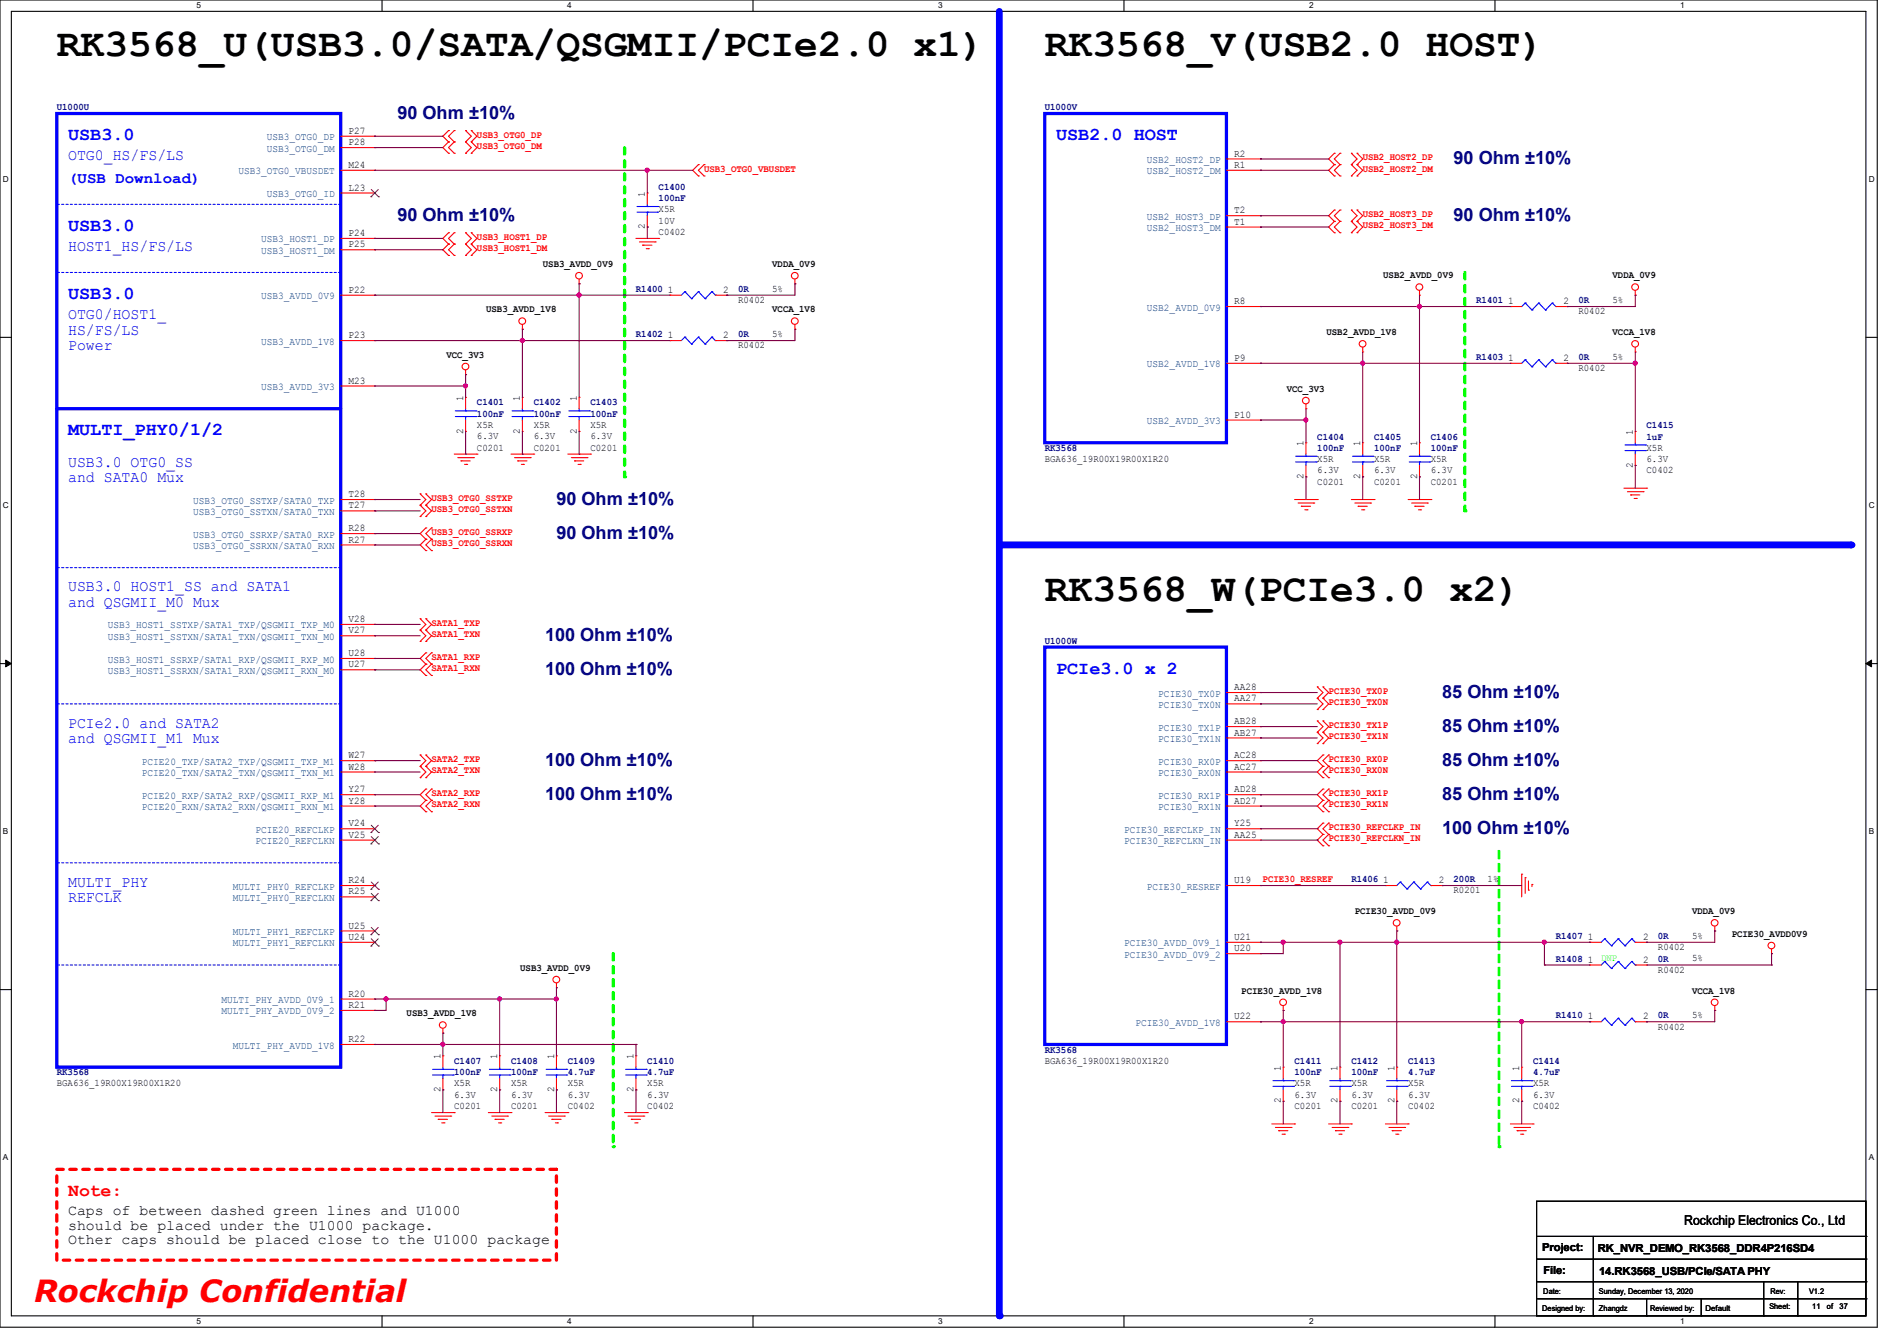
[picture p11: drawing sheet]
<svg xmlns="http://www.w3.org/2000/svg" width="297mm" height="210mm" viewBox="0 0 297 210" stroke-linecap="round" stroke-linejoin="round" font-family="sans-serif">
<path d="M0 0h293.9v207.9h-293.9zM1.8 1.8h290.3v204.3h-290.3z" fill="none" stroke="#000" stroke-width=".17"/>
<g fill="#fff">
<path d="M30.8 .2h.7v1.4h-.7z"/>
<path d="M30.8 206.2h.7v1.4h-.7z"/>
</g>
<path d="M59.8 0v1.8M59.8 206.1v1.8" fill="none" stroke="#000" stroke-width=".17"/>
<g fill="#fff">
<path d="M88.8 .2h.7v1.4h-.7z"/>
<path d="M88.8 206.2h.7v1.4h-.7z"/>
</g>
<path d="M117.9 0v1.8M117.9 206.1v1.8" fill="none" stroke="#000" stroke-width=".17"/>
<g fill="#fff">
<path d="M146.9 .2h.7v1.4h-.7z"/>
<path d="M146.9 206.2h.7v1.4h-.7z"/>
</g>
<path d="M176 0v1.8M176 206.1v1.8" fill="none" stroke="#000" stroke-width=".17"/>
<g fill="#fff">
<path d="M205 .2h.7v1.4h-.7z"/>
<path d="M205 206.2h.7v1.4h-.7z"/>
</g>
<path d="M234.1 0v1.8M234.1 206.1v1.8" fill="none" stroke="#000" stroke-width=".17"/>
<g fill="#fff">
<path d="M263.1 .2h.6v1.4h-.6z"/>
<path d="M263.1 206.2h.6v1.4h-.6z"/>
<path d="M.5 27.3h.9v1.4h-.9z"/>
<path d="M292.6 27.3h.9v1.4h-.9z"/>
<path d="M.5 78.4h.9v1.4h-.9z"/>
<path d="M292.6 78.4h.9v1.4h-.9z"/>
</g>
<path d="M0 52.8h1.8M292.1 52.8h1.8" fill="none" stroke="#000" stroke-width=".17"/>
<g fill="#fff">
<path d="M.5 129.5h.8v1.4h-.8z"/>
<path d="M292.6 129.5h.8v1.4h-.8z"/>
</g>
<path d="M0 103.9h1.8M292.1 103.9h1.8" fill="none" stroke="#000" stroke-width=".17"/>
<path d="M.9 103.4l.9 .5-.9 .5zM292.1 103.9l.9-.5v1z" fill="#000" stroke="#000" stroke-width=".16"/>
<g fill="#fff">
<path d="M.5 180.5h.8v1.4h-.8z"/>
<path d="M292.6 180.5h.8v1.4h-.8z"/>
</g>
<path d="M0 155h1.8M292.1 155h1.8" fill="none" stroke="#000" stroke-width=".17"/>
<path d="M156.5 1.8v204.3" fill="none" stroke="#00f" stroke-width="1.1"/>
<circle cx="156.5" cy="206.1" r=".53" fill="#00f"/>
<path d="M156.5 85.3h133.3" fill="none" stroke="#00f" stroke-width="1.1"/>
<circle cx="289.8" cy="85.3" r=".53" fill="#00f"/>
<path d="M97.8 23.1v51.6" fill="none" stroke="#0f0" stroke-width=".51" stroke-dasharray="1 1"/>
<circle cx="97.8" cy="74.7" r=".25" fill="#0f0" stroke-dasharray="1 1"/>
<path d="M96 149.4v30.2" fill="none" stroke="#0f0" stroke-width=".51" stroke-dasharray="1 1"/>
<circle cx="96" cy="179.6" r=".25" fill="#0f0" stroke-dasharray="1 1"/>
<path d="M229.4 42.7v37.3" fill="none" stroke="#0f0" stroke-width=".51" stroke-dasharray="1 1"/>
<circle cx="229.4" cy="80" r=".25" fill="#0f0" stroke-dasharray="1 1"/>
<path d="M234.7 133.3v46.3" fill="none" stroke="#0f0" stroke-width=".51" stroke-dasharray="1 1"/>
<circle cx="234.7" cy="179.6" r=".25" fill="#0f0" stroke-dasharray="1 1"/>
<path d="M8.9 183.1h78.2v14.3h-78.2z" fill="none" stroke="#f00" stroke-width=".51" stroke-dasharray="1 1"/>
<g fill="none" stroke="#f00" stroke-width=".17">
<path d="M70.2 20.4h.1M70.2 22.2h.1M70.2 24h.1M70.2 36.4h.1M70.2 38.2h.1M70.2 20.4l-.9 .9 .9 .9M70.2 22.2l-.9 .9 .9 .9M70.2 36.4l-.9 .9 .9 .9M70.2 38.2l-.9 .9 .9 .9M71.1 22.2h.1M71.1 20.4h.1M71.1 24h.1"/>
<path d="M71.1 38.2h.1M71.1 36.4h.1M71.1 20.4l-.9 .9 .9 .9M71.1 22.2l-.9 .9 .9 .9M71.1 36.4l-.9 .9 .9 .9M71.1 38.2l-.9 .9 .9 .9M72.9 22.2h.1M72.9 20.4h.1M72.9 24h.1M72.9 38.2h.1M72.9 36.4h.1M72.9 20.4l.9 .9-.9 .9"/>
<path d="M72.9 22.2l.9 .9-.9 .9M72.9 36.4l.9 .9-.9 .9M72.9 38.2l.9 .9-.9 .9M73.8 22.2h.1M73.8 20.4h.1M73.8 24h.1M73.8 38.2h.1M73.8 36.4h.1M73.8 20.4l.9 .9-.9 .9M73.8 22.2l.9 .9-.9 .9M73.8 36.4l.9 .9-.9 .9M73.8 38.2l.9 .9-.9 .9"/>
<path d="M99.6 37.3h3.5M100.1 37.9h2.5M100.6 38.4h.1M100.6 38.4h1.5M101.2 38.9h.3M101.3 30.2h.1M101.3 35.6h.1M101.3 30.2v1.8M101.3 33.8v1.8M101.5 38.9h.1M102.6 37.9h.1M103.1 37.3h.1"/>
<path d="M109.3 25.8h.1M109.3 27.6h.1M109.3 25.8l-.8 .9 .8 .9M110.2 27.6h.1M110.2 25.8h.1M110.2 25.8l-.9 .9 .9 .9M208.9 24h.1M208.9 25.8h.1M208.9 27.6h.1M208.9 32.9h.1M208.9 34.7h.1M208.9 36.4h.1"/>
<path d="M208.9 24l-.9 .9 .9 .9M208.9 25.8l-.9 .9 .9 .9M208.9 32.9l-.9 .9 .9 .9M208.9 34.7l-.9 .9 .9 .8M209.8 25.8h.1M209.8 24h.1M209.8 27.6h.1M209.8 34.7h.1M209.8 32.9h.1M209.8 36.4h.1M209.8 24l-.9 .9 .9 .9M209.8 25.8l-.9 .9 .9 .9"/>
<path d="M209.8 32.9l-.9 .9 .9 .9M209.8 34.7l-.9 .9 .9 .8M211.6 25.8h.1M211.6 24h.1M211.6 27.6h.1M211.6 34.7h.1M211.6 32.9h.1M211.6 36.4h.1M211.6 24l.9 .9-.9 .9M211.6 25.8l.9 .9-.9 .9M211.6 32.9l.9 .9-.9 .9M211.6 34.7l.9 .9-.9 .8"/>
<path d="M212.5 25.8h.1M212.5 24h.1M212.5 27.6h.1M212.5 34.7h.1M212.5 32.9h.1M212.5 36.4h.1M212.5 24l.9 .9-.9 .9M212.5 25.8l.9 .9-.9 .9M212.5 32.9l.9 .9-.9 .9M212.5 34.7l.9 .9-.9 .8M70.2 40h.1M71.1 40h.1"/>
<path d="M72.9 58.7h.1M72.9 40h.1M72.9 58v.7M73.8 40h.1M81.8 51.6h.1M81.8 50.8v.8M90.7 44.4h.1M90.7 43.7v.7M104.9 46.2h.1M104.9 46.2h1.8M112 46.2h1.8M113.8 46.2h.1"/>
<path d="M124.5 44.4h.1M124.5 51.6h.1M124.5 43.7v.7M124.5 50.8v.8M213.4 55.1h.1M213.4 54.4v.7M222.2 46.2h.1M222.2 45.5v.7M256 46.2h.1M256 55.1h.1M256 45.5v.7M256 54.4v.7"/>
<path d="M65.8 79.1h.1M65.8 77.3h.1M65.8 77.3l.9 .9-.9 .9M65.8 79.1l.9 .9-.9 .9M66.7 79.1h.1M66.7 77.3h.1M66.7 77.3l.9 .9-.9 .9M66.7 79.1l.9 .9-.9 .9M71.1 71.1h3.6M71.7 71.7h2.4M72.2 72.2h.1M72.2 72.2h1.4"/>
<path d="M72.7 72.7h.4M73.1 72.7h.1M74.1 71.7h.1M74.7 71.1h.1M80 71.1h3.6M80.6 71.7h2.4M81.1 72.2h.1M81.1 72.2h1.4M81.6 72.7h.4M81.8 62.2h.1M81.8 67.6h.1M81.8 62.2v1.8"/>
<path d="M81.8 65.8v1.8M82 72.7h.1M83 71.7h.1M83.6 71.1h.1M88.9 71.1h3.6M89.5 71.7h2.4M90 72.2h.1M90 72.2h1.4M90.5 72.7h.3M90.8 72.7h.1M91.9 71.7h.1M92.5 71.1h.1"/>
<path d="M202.7 78.2h3.5M203.2 78.8h2.5M203.8 79.3h.1M203.8 79.3h1.4M204.3 79.8h.3M204.5 64h.1M204.5 69.3h.1M204.5 74.7h.1M204.5 63.3v.7M204.5 69.3v1.8M204.5 72.9v1.8M204.6 79.8h.1"/>
<path d="M205.7 78.8h.1M206.2 78.2h.1M211.6 78.2h3.5M212.1 78.8h2.5M212.6 79.3h.1M212.6 79.3h1.5M213.2 79.8h.3M213.4 69.3h.1M213.4 74.7h.1M213.4 69.3v1.8M213.4 72.9v1.8M213.5 79.8h.1"/>
<path d="M214.6 78.8h.1M215.1 78.2h.1M220.5 78.2h3.5M221 78.8h2.5M221.5 79.3h.1M221.5 79.3h1.5M222.1 79.8h.3M222.4 79.8h.1M223.5 78.8h.1M224 78.2h.1M254.3 76.5h3.5M254.8 77h2.5"/>
<path d="M255.3 77.5h.1M255.3 77.5h1.5M255.9 78.1h.3M256 67.6h.1M256 72.9h.1M256 67.6v1.7M256 71.1v1.8M256.2 78.1h.1M257.3 77h.1M257.8 76.5h.1M65.8 98.7h.1M65.8 96.9h.1"/>
<path d="M65.8 80.9h.1M65.8 96.9l.9 .9-.9 .9M65.8 98.7l.9 .9-.9 .9M66.7 98.7h.1M66.7 96.9h.1M66.7 80.9h.1M66.7 82.7h.1M66.7 84.5h.1M66.7 86.2h.1M66.7 96.9l.9 .9-.9 .9M66.7 98.7l.9 .9-.9 .9M66.7 82.7l-.9 .9 .9 .9"/>
<path d="M66.7 84.5l-.9 .8 .9 .9M67.6 84.5h.1M67.6 82.7h.1M67.6 86.2h.1M67.6 82.7l-.9 .9 .9 .9M67.6 84.5l-.9 .8 .9 .9M65.8 118.2h.1M65.8 100.5h.1M65.8 118.2l.9 .9-.9 .9M66.7 118.2h.1M66.7 100.5h.1M66.7 102.2h.1"/>
<path d="M66.7 104h.1M66.7 105.8h.1M66.7 118.2l.9 .9-.9 .9M66.7 102.2l-.9 .9 .9 .9M66.7 104l-.9 .9 .9 .9M67.6 104h.1M67.6 102.2h.1M67.6 105.8h.1M67.6 102.2l-.9 .9 .9 .9M67.6 104l-.9 .9 .9 .9M192 108.5h5.4M192 110.2h5.4"/>
<path d="M192 113.8h5.4M192 115.6h5.4M192 119.1h5.4M197.4 108.5h.1M197.4 110.2h.1M197.4 113.8h.1M197.4 115.6h.1M197.4 119.1h.1M206.2 109.3h.1M206.2 107.6h.1M206.2 111.1h.1M206.2 114.7h.1"/>
<path d="M206.2 112.9h.1M206.2 116.5h.1M206.2 107.6l.9 .9-.9 .8M206.2 109.3l.9 .9-.9 .9M206.2 112.9l.9 .9-.9 .9M206.2 114.7l.9 .9-.9 .9M207.1 109.3h.1M207.1 107.6h.1M207.1 111.1h.1M207.1 114.7h.1M207.1 112.9h.1M207.1 116.5h.1"/>
<path d="M207.1 118.2h.1M207.1 107.6l.9 .9-.9 .8M207.1 109.3l.9 .9-.9 .9M207.1 112.9l.9 .9-.9 .9M207.1 114.7l.9 .9-.9 .9M207.1 118.2l-.9 .9 .9 .9M208 118.2h.1M208 118.2l-.9 .9 .9 .9M65.8 120h.1M65.8 121.8h.1M65.8 120l.9 .9-.9 .9M66.7 120h.1"/>
<path d="M66.7 121.8h.1M66.7 123.6h.1M66.7 125.3h.1M66.7 127.1h.1M66.7 120l.9 .9-.9 .9M66.7 123.6l-.9 .9 .9 .8M66.7 125.3l-.9 .9 .9 .9M67.6 125.3h.1M67.6 123.6h.1M67.6 127.1h.1M67.6 123.6l-.9 .9 .9 .8M67.6 125.3l-.9 .9 .9 .9"/>
<path d="M192 138.7h5.4M192 120.9h5.4M192 124.5h5.4M192 126.2h5.4M192 129.8h5.4M192 131.6h5.4M197.4 120.9h.1M197.4 124.5h.1M197.4 126.2h.1M197.4 129.8h.1M197.4 131.6h.1M197.4 138.7h.1"/>
<path d="M207.1 120h.1M207.1 121.8h.1M207.1 123.6h.1M207.1 125.3h.1M207.1 127.1h.1M207.1 128.9h.1M207.1 130.7h.1M207.1 132.5h.1M207.1 120l-.9 .9 .9 .9M207.1 123.6l-.9 .9 .9 .8M207.1 125.3l-.9 .9 .9 .9M207.1 128.9l-.9 .9 .9 .9"/>
<path d="M207.1 130.7l-.9 .9 .9 .9M208 120h.1M208 121.8h.1M208 125.3h.1M208 123.6h.1M208 127.1h.1M208 130.7h.1M208 128.9h.1M208 132.5h.1M208 120l-.9 .9 .9 .9M208 123.6l-.9 .9 .9 .8M208 125.3l-.9 .9 .9 .9"/>
<path d="M208 128.9l-.9 .9 .9 .9M208 130.7l-.9 .9 .9 .9M216.9 138.7h.1M216.9 138.7h1.8M224 138.7h1.8M225.8 138.7h.1M238.3 136.9h.1M238.3 136.9v3.6M238.8 137.5h.1M238.8 137.5v2.4M239.3 139.4h.1M239.3 138v1.4"/>
<path d="M239.9 138.5h.1M239.9 138.5v.4M87.1 154.7h.1M87.1 154v.7M192 147.6h5.4M192 149.4h5.4M197.4 147.6h.1M197.4 149.4h.1M200.9 158.2h.1M200.9 157.5v.7M218.7 145.8h.1M218.7 145.1v.7"/>
<path d="M248.9 151.1h.1M248.9 147.6h.1M248.9 147.6h1.8M248.9 151.1h1.8M256 147.6h1.8M256 151.1h1.8M257.8 151.1h.1M257.8 147.6h.1M268.5 158.2h.1M268.5 145.8h.1M268.5 145.1v.7M268.5 157.5v.7"/>
<path d="M277.4 149.4h.1M277.4 148.6v.8M67.6 174.2h3.5M68.1 174.8h2.5M68.6 175.3h.1M68.6 175.3h1.5M69.2 175.9h.3M69.3 161.8h.1M69.3 165.4h.1M69.3 170.7h.1M69.3 161.1v.7M69.3 165.4v1.7"/>
<path d="M69.3 168.9v1.8M69.5 175.9h.1M70.6 174.8h.1M71.1 174.2h.1M76.5 174.2h3.5M77 174.8h2.5M77.5 175.3h.1M77.5 175.3h1.5M78.1 175.9h.3M78.4 175.9h.1M79.5 174.8h.1M80 174.2h.1"/>
<path d="M85.3 174.2h3.6M85.9 174.8h2.4M86.4 175.3h.1M86.4 175.3h1.4M87 175.9h.3M87.3 175.9h.1M88.3 174.8h.1M88.9 174.2h.1M97.8 174.2h3.5M98.3 174.8h2.5M98.8 175.3h.1M98.8 175.3h1.5"/>
<path d="M99.4 175.9h.3M99.7 175.9h.1M100.8 174.8h.1M101.3 174.2h.1M192 160h5.4M197.4 160h.1M199.1 176h3.6M199.7 176.6h2.4M200.2 177.1h.1M200.2 177.1h1.4M200.7 177.6h.4M201.1 177.6h.1"/>
<path d="M202.1 176.6h.1M202.7 176h.1M208 176h3.6M208.6 176.6h2.4M209.1 177.1h.1M209.1 177.1h1.4M209.6 177.6h.4M210 177.6h.1M211 176.6h.1M211.6 176h.1M216.9 176h3.6M217.5 176.6h2.4"/>
<path d="M218 177.1h.1M218 177.1h1.4M218.5 177.6h.4M218.9 177.6h.1M219.9 176.6h.1M220.5 176h.1M236.5 176h3.5M237 176.6h2.5M237.5 177.1h.1M237.5 177.1h1.5M238.1 177.6h.3M238.4 177.6h.1"/>
<path d="M239.5 176.6h.1M240 176h.1M248.9 160h.1M248.9 160h1.8M256 160h1.8M257.8 160h.1"/>
<circle cx="72.9" cy="57.4" r=".52"/>
<circle cx="81.8" cy="50.3" r=".52"/>
<circle cx="90.7" cy="43.2" r=".52"/>
<circle cx="124.4" cy="50.3" r=".52"/>
<circle cx="124.4" cy="43.2" r=".52"/>
<circle cx="213.3" cy="53.8" r=".52"/>
<circle cx="222.2" cy="45" r=".52"/>
<circle cx="256" cy="45" r=".52"/>
<circle cx="256" cy="53.8" r=".52"/>
<circle cx="204.5" cy="62.7" r=".52"/>
<circle cx="87.1" cy="153.4" r=".52"/>
<circle cx="200.9" cy="157" r=".52"/>
<circle cx="218.7" cy="144.5" r=".52"/>
<circle cx="268.5" cy="144.5" r=".52"/>
<circle cx="268.5" cy="157" r=".52"/>
<circle cx="277.4" cy="148.1" r=".52"/>
<circle cx="69.3" cy="160.5" r=".52"/>
</g>
<g fill="none" stroke="#000" stroke-width=".17">
<path d="M240.6 188.1h51.5v18h-51.5zM240.6 193.6h51.5M240.6 197.2h51.5M249.5 193.6v12.5M292.1 193.6h.1M292.1 197.2h.1M240.6 200.7h51.5M240.6 203.4h51.5M249.5 206.1h.1M257.8 206.1h.1M257.8 203.4v2.7M266.4 206.1h.1"/>
<path d="M266.4 203.4v2.7M276.1 206.1h.1M276.1 200.7v5.4M281.5 206.1h.1M281.5 200.7v5.4M292.1 200.7h.1M292.1 203.4h.1"/>
</g>
<g fill="none" stroke="#00f" stroke-width=".17">
<path d="M99.7 33.2h3.3M99.7 32.3h3.3M101.3 32.3h.1M101.3 33.2h.1M101.3 32v.3M101.3 33.2v.6M103 33.2h.1M103 32.3h.1M107.2 45.7h.1M107.2 45.7l-.5 .5M107.2 45.7l1.1 1.1M108.3 46.8h.1"/>
<path d="M109.3 45.7h.1M109.3 45.7l-1 1.1M109.3 45.7l1.1 1.1M110.4 46.8h.1M111.5 45.7h.1M111.5 45.7l-1.1 1.1M111.5 45.7l.5 .5M112 46.2h.1M80.2 65.2h3.2M80.2 64.3h3.2M81.8 64.3h.1M81.8 65.2h.1"/>
<path d="M81.8 64v.3M81.8 65.2v.6M83.4 65.2h.1M83.4 64.3h.1M202.9 72.3h3.2M202.9 71.5h3.2M204.5 71.5h.1M204.5 72.3h.1M204.5 71.1v.4M204.5 72.3v.6M206.1 72.3h.1M206.1 71.5h.1"/>
<path d="M211.8 72.3h3.2M211.8 71.5h3.2M213.4 71.5h.1M213.4 72.3h.1M213.4 71.1v.4M213.4 72.3v.6M215 72.3h.1M215 71.5h.1M254.4 70.6h3.2M254.4 69.7h3.2M256 69.7h.1M256 70.6h.1"/>
<path d="M256 69.3v.4M256 70.6v.5M257.6 70.6h.1M257.6 69.7h.1M219.2 138.1h.1M219.2 138.1l-.5 .6M219.2 138.1l1.1 1.1M220.3 139.2h.1M221.4 138.1h.1M221.4 138.1l-1.1 1.1M221.4 138.1l1 1.1M222.4 139.2h.1"/>
<path d="M223.5 138.1h.1M223.5 138.1l-1.1 1.1M223.5 138.1l.5 .6M224 138.7h.1M251.2 150.6h.1M251.2 147h.1M251.2 159.5h.1M251.2 150.6l-.5 .5M251.2 150.6l1.1 1.1M251.2 147l-.5 .6M251.2 147l1.1 1.1M251.2 159.5l-.5 .5"/>
<path d="M251.2 159.5l1.1 1.1M252.3 151.7h.1M252.3 148.1h.1M253.4 150.6h.1M253.4 147h.1M253.4 159.5h.1M253.4 150.6l-1.1 1.1M253.4 150.6l1 1.1M253.4 147l-1.1 1.1M253.4 147l1 1.1M253.4 159.5l-1.1 1.1M253.4 159.5l1 1.1"/>
<path d="M254.4 151.7h.1M254.4 148.1h.1M255.5 150.6h.1M255.5 147h.1M255.5 159.5h.1M255.5 150.6l-1.1 1.1M255.5 150.6l.5 .5M255.5 147l-1.1 1.1M255.5 147l.5 .6M255.5 159.5l-1.1 1.1M255.5 159.5l.5 .5M256 151.1h.1"/>
<path d="M256 147.6h.1M67.7 168.4h3.3M67.7 167.5h3.3M69.3 167.5h.1M69.3 168.4h.1M69.3 167.1v.4M69.3 168.4v.5M71 168.4h.1M71 167.5h.1M252.3 160.6h.1M254.4 160.6h.1M256 160h.1"/>
</g>
<path d="M8.9 17.8h44.4v149.3h-44.4zM8.9 64h44.4M163.6 101.3h28.4v62.3h-28.4z" fill="none" stroke="#00f" stroke-width=".51"/>
<path d="M8.9 42.7h.1M53.3 42.7h-44.4" fill="none" stroke="#00f" stroke-width=".17" stroke-dasharray=".3 .3"/>
<circle cx="8.9" cy="64" r=".25" fill="#00f"/>
<path d="M8.9 32h.1M53.3 32h-44.4M8.9 88.9h.1M53.3 88.9h-44.4M8.9 110.2h.1M53.3 110.2h-44.4M8.9 135.1h.1M53.3 135.1h-44.4M8.9 151.1h.1M53.3 151.1h-44.4" fill="none" stroke="#00f" stroke-width=".17" stroke-dasharray=".3 .3"/>
<g fill="none" stroke="#f00" stroke-width=".17">
<path d="M53.3 21.3h5.4M53.3 23.1h5.4M53.3 26.7h5.4M53.3 30.2h5.4M53.3 37.3h5.4M53.3 39.1h5.4M58.7 21.3h.1M58.7 23.1h.1M58.7 26.7h.1M58.7 30.2h.1M58.7 37.3h.1M58.7 39.1h.1"/>
<path d="M192 26.7h5.4M192 24.9h5.4M192 33.8h5.4M192 35.6h5.4M197.4 24.9h.1M197.4 26.7h.1M197.4 33.8h.1M197.4 35.6h.1M53.3 46.2h5.4M53.3 53.3h5.4M58.7 46.2h.1M58.7 53.3h.1"/>
<path d="M104.9 53.3h.1M104.9 53.3h1.8M112 53.3h1.8M113.8 53.3h.1M192 56.9h5.4M192 48h5.4M197.4 48h.1M197.4 56.9h.1M236.5 56.9h.1M236.5 48h.1M236.5 56.9h1.8M236.5 48h1.8"/>
<path d="M243.6 56.9h1.8M243.6 48h1.8M245.4 56.9h.1M245.4 48h.1M53.3 60.5h5.4M53.3 78.2h5.4M58.7 60.5h.1M58.7 78.2h.1M72.9 62.2h.1M72.9 67.6h.1M72.9 62.2v1.8M72.9 65.8v1.8"/>
<path d="M90.7 62.2h.1M90.7 67.6h.1M90.7 62.2v1.8M90.7 65.8v1.8M192 65.8h5.4M197.4 65.8h.1M222.2 69.3h.1M222.2 74.7h.1M222.2 69.3v1.8M222.2 72.9v1.8M53.3 80h5.4M53.3 83.6h5.4"/>
<path d="M53.3 85.3h5.4M53.3 97.8h5.4M53.3 99.6h5.4M58.7 80h.1M58.7 83.6h.1M58.7 85.3h.1M58.7 97.8h.1M58.7 99.6h.1M53.3 103.1h5.4M53.3 104.9h5.4M53.3 119.1h5.4M58.7 103.1h.1"/>
<path d="M58.7 104.9h.1M58.7 119.1h.1M53.3 138.7h5.4M53.3 120.9h5.4M53.3 124.5h5.4M53.3 126.2h5.4M53.3 129.8h5.4M53.3 131.6h5.4M58.7 138.7h.1M58.7 120.9h.1M58.7 124.5h.1M58.7 126.2h.1"/>
<path d="M58.7 129.8h.1M58.7 131.6h.1M53.3 140.5h5.4M53.3 145.8h5.4M53.3 147.6h5.4M53.3 158.2h5.4M53.3 156.5h5.4M58.7 140.5h.1M58.7 145.8h.1M58.7 147.6h.1M58.7 158.2h.1M58.7 156.5h.1"/>
<path d="M53.3 163.6h5.4M58.7 163.6h.1M78.2 165.4h.1M78.2 170.7h.1M78.2 165.4v1.7M78.2 168.9v1.8M87.1 165.4h.1M87.1 170.7h.1M87.1 165.4v1.7M87.1 168.9v1.8M99.6 165.4h.1M99.6 170.7h.1"/>
<path d="M99.6 165.4v1.7M99.6 168.9v1.8M200.9 167.1h.1M200.9 172.5h.1M200.9 167.1v1.8M200.9 170.7v1.8M209.8 167.1h.1M209.8 172.5h.1M209.8 167.1v1.8M209.8 170.7v1.8M218.7 167.1h.1M218.7 172.5h.1"/>
<path d="M218.7 167.1v1.8M218.7 170.7v1.8M238.3 167.1h.1M238.3 172.5h.1M238.3 167.1v1.8M238.3 170.7v1.8"/>
</g>
<g fill="none" stroke="#804000" stroke-width=".16">
<path d="M58.1 30.8h.1M58.1 29.7l1.2 1.1M59.2 29.7l-1.1 1.1M59.3 30.8h.1M58.1 139.3h.1M58.1 130.4h.1M58.1 132.2h.1M58.1 138.1l1.2 1.2M58.1 139.9l1.2 1.2M58.1 129.2l1.2 1.2M58.1 131l1.2 1.2M59.2 138.1l-1.1 1.2"/>
<path d="M59.2 139.9l-1.1 1.2M59.2 129.2l-1.1 1.2M59.2 131l-1.1 1.2M59.3 139.3h.1M59.3 130.4h.1M59.3 132.2h.1M58.1 141.1h.1M58.1 146.4h.1M58.1 148.2h.1M58.1 145.2l1.2 1.2M58.1 147l1.2 1.2M59.2 145.2l-1.1 1.2"/>
<path d="M59.2 147l-1.1 1.2M59.3 141.1h.1M59.3 146.4h.1M59.3 148.2h.1"/>
</g>
<g fill="none" stroke="#00f" stroke-width=".17">
<path d="M107.2 52.8h.1M107.2 52.8l-.5 .5M107.2 52.8l1.1 1.1M108.3 53.9h.1M109.3 52.8h.1M109.3 52.8l-1 1.1M109.3 52.8l1.1 1.1M110.4 53.9h.1M111.5 52.8h.1M111.5 52.8l-1.1 1.1M111.5 52.8l.5 .5M112 53.3h.1"/>
<path d="M238.8 56.3h.1M238.8 47.5h.1M238.8 56.3l-.5 .6M238.8 56.3l1.1 1.1M238.8 47.5l-.5 .5M238.8 47.5l1.1 1.1M239.9 57.4h.1M239.9 48.6h.1M240.9 56.3h.1M240.9 47.5h.1M240.9 56.3l-1 1.1M240.9 56.3l1.1 1.1"/>
<path d="M240.9 47.5l-1 1.1M240.9 47.5l1.1 1.1M242 57.4h.1M242 48.6h.1M243 56.3h.1M243 47.5h.1M243 56.3l-1 1.1M243 56.3l.6 .6M243 47.5l-1 1.1M243 47.5l.6 .5M243.6 56.9h.1M243.6 48h.1"/>
<path d="M71.3 65.2h3.2M71.3 64.3h3.2M72.9 64.3h.1M72.9 65.2h.1M72.9 64v.3M72.9 65.2v.6M74.5 65.2h.1M74.5 64.3h.1M89.1 65.2h3.2M89.1 64.3h3.2M90.7 64.3h.1M90.7 65.2h.1"/>
<path d="M90.7 64v.3M90.7 65.2v.6M92.3 65.2h.1M92.3 64.3h.1M220.6 72.3h3.3M220.6 71.5h3.3M222.2 71.5h.1M222.2 72.3h.1M222.2 71.1v.4M222.2 72.3v.6M223.9 72.3h.1M223.9 71.5h.1"/>
<path d="M76.6 168.4h3.2M76.6 167.5h3.2M78.2 167.5h.1M78.2 168.4h.1M78.2 167.1v.4M78.2 168.4v.5M79.8 168.4h.1M79.8 167.5h.1M85.5 168.4h3.2M85.5 167.5h3.2M87.1 167.5h.1M87.1 168.4h.1"/>
<path d="M87.1 167.1v.4M87.1 168.4v.5M88.7 168.4h.1M88.7 167.5h.1M98 168.4h3.2M98 167.5h3.2M99.6 167.5h.1M99.6 168.4h.1M99.6 167.1v.4M99.6 168.4v.5M101.2 168.4h.1M101.2 167.5h.1"/>
<path d="M199.3 170.1h3.2M199.3 169.2h3.2M200.9 169.2h.1M200.9 170.1h.1M200.9 168.9v.3M200.9 170.1v.6M202.5 170.1h.1M202.5 169.2h.1M208.2 170.1h3.2M208.2 169.2h3.2M209.8 169.2h.1M209.8 170.1h.1"/>
<path d="M209.8 168.9v.3M209.8 170.1v.6M211.4 170.1h.1M211.4 169.2h.1M217.1 170.1h3.2M217.1 169.2h3.2M218.7 169.2h.1M218.7 170.1h.1M218.7 168.9v.3M218.7 170.1v.6M220.3 170.1h.1M220.3 169.2h.1"/>
<path d="M236.6 170.1h3.3M236.6 169.2h3.3M238.3 169.2h.1M238.3 170.1h.1M238.3 168.9v.3M238.3 170.1v.6M239.9 170.1h.1M239.9 169.2h.1"/>
</g>
<path d="M163.6 17.8h28.4v51.5h-28.4z" fill="none" stroke="#00f" stroke-width=".51"/>
<g fill="none" stroke="#800040" stroke-width=".17">
<path d="M58.7 21.3h.1M58.7 23.1h.1M58.7 26.7h.1M58.7 39.1h.1M58.7 37.3h.1M58.7 21.3h10.6M58.7 23.1h10.6M58.7 26.7h49.8M58.7 39.1h10.6M58.7 37.3h10.6M101.3 26.7h.1M101.3 35.6h.1"/>
<path d="M101.3 26.7v3.5M101.3 35.6v1.7M197.4 24.9h.1M197.4 26.7h.1M197.4 33.8h.1M197.4 35.6h.1M197.4 26.7h10.6M197.4 24.9h10.6M197.4 33.8h10.6M197.4 35.6h10.6M58.7 53.3h.1M58.7 46.2h.1"/>
<path d="M58.7 53.3h46.2M58.7 46.2h46.2M72.9 58.7h.1M72.9 58.7v3.5M81.8 53.3h.1M81.8 51.6h.1M81.8 51.6v10.6M90.7 46.2h.1M90.7 44.4h.1M90.7 44.4v17.8M113.8 46.2h.1M113.8 53.3h.1"/>
<path d="M124.5 44.4h.1M124.5 51.6h.1M124.5 51.6v1.7h-10.7M124.5 44.4v1.8h-10.7M197.4 56.9h.1M197.4 48h.1M197.4 56.9h39.1M197.4 48h39.1M213.4 56.9h.1M213.4 55.1v14.2M222.2 48h.1M222.2 46.2v23.1"/>
<path d="M245.4 48h.1M245.4 56.9h.1M245.4 56.9h10.6M256 46.2h.1M256 56.9h.1M256 46.2v1.8h-10.6M256 55.1v12.5M58.7 60.5h.1M58.7 78.2h.1M58.7 60.5h14.2M58.7 78.2h7.1M72.9 60.5h.1"/>
<path d="M72.9 71.1h.1M72.9 67.6v3.5M81.8 71.1h.1M81.8 67.6v3.5M90.7 71.1h.1M90.7 67.6v3.5M197.4 65.8h.1M197.4 65.8h7.1M204.5 65.8h.1M204.5 74.7h.1M204.5 64v5.3M204.5 74.7v3.5"/>
<path d="M213.4 74.7h.1M213.4 74.7v3.5M222.2 74.7h.1M222.2 74.7v3.5M256 72.9h.1M256 72.9v3.6M58.7 97.8h.1M58.7 99.6h.1M58.7 80h.1M58.7 83.6h.1M58.7 85.3h.1M58.7 97.8h7.1"/>
<path d="M58.7 99.6h7.1M58.7 80h7.1M58.7 83.6h7.1M58.7 85.3h7.1M58.7 119.1h.1M58.7 103.1h.1M58.7 104.9h.1M58.7 119.1h7.1M58.7 103.1h7.1M58.7 104.9h7.1M197.4 108.5h.1M197.4 110.2h.1"/>
<path d="M197.4 113.8h.1M197.4 115.6h.1M197.4 119.1h.1M197.4 108.5h8.8M197.4 110.2h8.8M197.4 113.8h8.8M197.4 115.6h8.8M197.4 119.1h8.8M58.7 120.9h.1M58.7 124.5h.1M58.7 126.2h.1M58.7 120.9h7.1"/>
<path d="M58.7 124.5h7.1M58.7 126.2h7.1M197.4 120.9h.1M197.4 124.5h.1M197.4 126.2h.1M197.4 138.7h.1M197.4 120.9h8.8M197.4 124.5h8.8M197.4 126.2h8.8M197.4 138.7h19.5M197.4 131.6h8.8M197.4 129.8h8.8"/>
<path d="M206.2 131.6h.1M206.2 129.8h.1M225.8 138.7h.1M225.8 138.7h12.5M58.7 156.5h.1M58.7 158.2h.1M58.7 156.5h28.4M60.5 156.5h.1M60.5 156.5v1.7h-1.8M78.2 156.5h.1M78.2 156.5v8.9M87.1 156.5h.1"/>
<path d="M87.1 154.7h.1M87.1 154.7v10.7M197.4 147.6h.1M197.4 149.4h.1M197.4 147.6h51.5M200.9 147.6h.1M200.9 158.2h.1M200.9 147.6v1.8h-3.5M200.9 158.2v8.9M209.8 147.6h.1M209.8 147.6v19.5M218.7 147.6h.1"/>
<path d="M218.7 145.8h.1M218.7 145.8v21.3M241.8 147.6h.1M241.8 151.1h.1M241.8 151.1h7.1M241.8 147.6v3.5M248.9 147.6h.1M257.8 147.6h.1M257.8 151.1h19.6M268.5 158.2h.1M268.5 145.8h.1M268.5 158.2v1.8h-10.7"/>
<path d="M268.5 145.8v1.8h-10.7M277.4 151.1h.1M277.4 149.4h.1M277.4 149.4v1.7M58.7 163.6h.1M58.7 163.6h40.9M69.3 161.8h.1M69.3 163.6h.1M69.3 170.7h.1M69.3 161.8v3.6M69.3 170.7v3.5M78.2 170.7h.1"/>
<path d="M78.2 170.7v3.5M87.1 170.7h.1M87.1 170.7v3.5M99.6 163.6h.1M99.6 170.7h.1M99.6 163.6v1.8M99.6 170.7v3.5M197.4 160h.1M197.4 160h51.5M200.9 160h.1M200.9 172.5h.1M200.9 172.5v3.5"/>
<path d="M209.8 172.5h.1M209.8 172.5v3.5M218.7 172.5h.1M218.7 172.5v3.5M238.3 160h.1M238.3 172.5h.1M238.3 160v7.1M238.3 172.5v3.5M248.9 160h.1M257.8 160h.1"/>
</g>
<g fill="#f0f" stroke="#f0f" stroke-width=".17">
<circle cx="78.2" cy="156.4" r=".32"/>
<circle cx="87.1" cy="156.4" r=".32"/>
<circle cx="101.3" cy="26.6" r=".32"/>
<circle cx="69.3" cy="163.6" r=".32"/>
<circle cx="81.8" cy="53.3" r=".32"/>
<circle cx="90.7" cy="46.2" r=".32"/>
<circle cx="72.9" cy="60.4" r=".32"/>
<circle cx="209.8" cy="147.6" r=".32"/>
<circle cx="200.9" cy="147.6" r=".32"/>
<circle cx="213.3" cy="56.9" r=".32"/>
<circle cx="222.2" cy="48" r=".32"/>
<circle cx="204.4" cy="65.8" r=".32"/>
<circle cx="218.7" cy="147.6" r=".32"/>
<circle cx="241.8" cy="147.6" r=".32"/>
<circle cx="60.4" cy="156.4" r=".32"/>
<circle cx="200.9" cy="160" r=".32"/>
<circle cx="238.2" cy="160" r=".32"/>
<circle cx="256" cy="56.9" r=".32"/>
</g>
<g font-size="6.2">
<text x="8.9" y="8.8">RK3568_U(USB3.0/SATA/QSGMII/PCIe2.0 x1)</text>
<text x="163.6" y="8.8">RK3568_V(USB2.0 HOST)</text>
<text x="163.6" y="94.1">RK3568_W(PCIe3.0 x2)</text>
</g>
<text font-size="4.8" fill="#f00" x="5.3" y="204">Rockchip Confidential</text>
<g font-size="2.8" fill="#00f">
<text x="10.7" y="21.9">USB3.0</text>
<text x="165.4" y="21.9">USB2.0 HOST</text>
<text x="10.7" y="36.2">USB3.0</text>
<text x="10.7" y="46.8">USB3.0</text>
<text x="10.7" y="68.2">MULTI_PHY0/1/2</text>
<text x="165.4" y="105.5">PCIe3.0 x 2</text>
</g>
<g font-size="2.8" fill="#000080">
<text x="62.2" y="18.6">90 Ohm ±10%</text>
<text x="227.6" y="25.7">90 Ohm ±10%</text>
<text x="62.2" y="34.6">90 Ohm ±10%</text>
<text x="227.6" y="34.6">90 Ohm ±10%</text>
<text x="87.1" y="79.1">90 Ohm ±10%</text>
<text x="87.1" y="84.4">90 Ohm ±10%</text>
<text x="85.3" y="100.4">100 Ohm ±10%</text>
<text x="85.3" y="105.7">100 Ohm ±10%</text>
<text x="225.8" y="109.3">85 Ohm ±10%</text>
<text x="85.3" y="120">100 Ohm ±10%</text>
<text x="225.8" y="120">85 Ohm ±10%</text>
<text x="225.8" y="114.6">85 Ohm ±10%</text>
<text x="85.3" y="125.3">100 Ohm ±10%</text>
<text x="225.8" y="125.3">85 Ohm ±10%</text>
<text x="225.8" y="130.6">100 Ohm ±10%</text>
</g>
<text font-size="2.8" fill="#f00" x="10.7" y="187.3">Note:</text>
<g font-size="2.5" fill="#00f">
<text x="10.7" y="25.1">OTG0_HS/FS/LS</text>
<text x="10.7" y="28.7">(USB Download)</text>
<text x="10.7" y="39.3">HOST1_HS/FS/LS</text>
<text x="10.7" y="50">OTG0/HOST1_</text>
<text x="10.7" y="52.4">HS/FS/LS</text>
<text x="10.7" y="54.9">Power</text>
<text x="10.7" y="73.1">USB3.0 OTG0_SS</text>
<text x="10.7" y="75.5">and SATA0 Mux</text>
<text x="10.7" y="92.6">USB3.0 HOST1_SS and SATA1</text>
<text x="10.7" y="95.1">and QSGMII_M0 Mux</text>
<text x="10.7" y="114">PCIe2.0 and SATA2</text>
<text x="10.7" y="116.4">and QSGMII_M1 Mux</text>
<text x="10.7" y="138.9">MULTI_PHY</text>
<text x="10.7" y="141.3">REFCLK</text>
</g>
<g font-size="2.3">
<text x="10.7" y="190.3">Caps of between dashed green lines and U1000</text>
<text x="10.7" y="192.6">should be placed under the U1000 package.</text>
<text x="10.7" y="194.9">Other caps should be placed close to the U1000 package</text>
</g>
<text font-size="2.1" x="263.7" y="191.9">Rockchip Electronics Co., Ltd</text>
<g font-size="1.7">
<text x="241.5" y="196">Project:</text>
<text x="250.1" y="196.1">RK_NVR_DEMO_RK3568_DDR4P216SD4</text>
<text x="241.6" y="199.5">File:</text>
<text x="250.4" y="199.7">14.RK3568_USB/PCIe/SATA PHY</text>
</g>
<g font-size="1.6" fill="#000080">
<text x="8.9" y="17.3">U1000U</text>
<text x="163.6" y="17.3">U1000V</text>
<text x="103.1" y="29.7">C1400</text>
<text x="103.1" y="31.5">100nF</text>
<text x="99.6" y="45.7">R1400</text>
<text x="115.6" y="45.7">0R</text>
<text x="231.1" y="47.5">R1401</text>
<text x="247.1" y="47.5">0R</text>
<text x="99.6" y="52.8">R1402</text>
<text x="115.6" y="52.8">0R</text>
<text x="231.1" y="56.4">R1403</text>
<text x="247.1" y="56.4">0R</text>
<text x="74.7" y="63.5">C1401</text>
<text x="74.7" y="65.3">100nF</text>
<text x="83.6" y="63.5">C1402</text>
<text x="83.6" y="65.3">100nF</text>
<text x="92.5" y="63.5">C1403</text>
<text x="92.5" y="65.3">100nF</text>
<text x="163.6" y="70.6">RK3568</text>
<text x="206.2" y="68.8">C1404</text>
<text x="206.2" y="70.6">100nF</text>
<text x="215.1" y="68.8">C1405</text>
<text x="215.1" y="70.6">100nF</text>
<text x="224" y="68.8">C1406</text>
<text x="224" y="70.6">100nF</text>
<text x="257.8" y="67.1">C1415</text>
<text x="257.8" y="68.8">1uF</text>
<text x="163.6" y="100.8">U1000W</text>
<text x="211.6" y="138.2">R1406</text>
<text x="227.6" y="138.2">200R</text>
<text x="243.6" y="147.1">R1407</text>
<text x="259.6" y="147.1">0R</text>
<text x="243.6" y="150.6">R1408</text>
<text x="259.6" y="150.6">0R</text>
<text x="243.6" y="159.5">R1410</text>
<text x="259.6" y="159.5">0R</text>
<text x="71.1" y="166.6">C1407</text>
<text x="80" y="166.6">C1408</text>
<text x="88.9" y="166.6">C1409</text>
<text x="101.3" y="166.6">C1410</text>
<text x="163.6" y="164.8">RK3568</text>
<text x="202.7" y="166.6">C1411</text>
<text x="211.6" y="166.6">C1412</text>
<text x="220.5" y="166.6">C1413</text>
<text x="240" y="166.6">C1414</text>
<text x="8.9" y="168.4">RK3568</text>
<text x="71.1" y="168.4">100nF</text>
<text x="80" y="168.4">100nF</text>
<text x="88.9" y="168.4">4.7uF</text>
<text x="101.3" y="168.4">4.7uF</text>
<text x="202.7" y="168.4">100nF</text>
<text x="211.6" y="168.4">100nF</text>
<text x="220.5" y="168.4">4.7uF</text>
<text x="240" y="168.4">4.7uF</text>
</g>
<g font-size="1.6" fill="#004080">
<text x="41.8" y="22">USB3_OTG0_DP</text>
<text x="41.8" y="23.7">USB3_OTG0_DM</text>
<text x="37.3" y="27.3">USB3_OTG0_VBUSDET</text>
<text x="179.6" y="25.5">USB2_HOST2_DP</text>
<text x="179.6" y="27.3">USB2_HOST2_DM</text>
<text x="41.8" y="30.9">USB3_OTG0_ID</text>
<text x="179.6" y="34.4">USB2_HOST3_DP</text>
<text x="40.9" y="38">USB3_HOST1_DP</text>
<text x="40.9" y="39.8">USB3_HOST1_DM</text>
<text x="179.6" y="36.2">USB2_HOST3_DM</text>
<text x="40.9" y="46.9">USB3_AVDD_0V9</text>
<text x="40.9" y="54">USB3_AVDD_1V8</text>
<text x="179.6" y="48.6">USB2_AVDD_0V9</text>
<text x="179.6" y="57.5">USB2_AVDD_1V8</text>
<text x="40.9" y="61.1">USB3_AVDD_3V3</text>
<text x="179.6" y="66.4">USB2_AVDD_3V3</text>
<text x="30.2" y="78.9">USB3_OTG0_SSTXP/SATA0_TXP</text>
<text x="30.2" y="80.6">USB3_OTG0_SSTXN/SATA0_TXN</text>
<text x="30.2" y="84.2">USB3_OTG0_SSRXP/SATA0_RXP</text>
<text x="30.2" y="86">USB3_OTG0_SSRXN/SATA0_RXN</text>
<text x="16.9" y="98.4">USB3_HOST1_SSTXP/SATA1_TXP/QSGMII_TXP_M0</text>
<text x="16.9" y="100.2">USB3_HOST1_SSTXN/SATA1_TXN/QSGMII_TXN_M0</text>
<text x="16.9" y="103.8">USB3_HOST1_SSRXP/SATA1_RXP/QSGMII_RXP_M0</text>
<text x="16.9" y="105.5">USB3_HOST1_SSRXN/SATA1_RXN/QSGMII_RXN_M0</text>
<text x="181.4" y="109.1">PCIE30_TX0P</text>
<text x="181.4" y="110.9">PCIE30_TX0N</text>
<text x="22.2" y="119.8">PCIE20_TXP/SATA2_TXP/QSGMII_TXP_M1</text>
<text x="181.4" y="114.4">PCIE30_TX1P</text>
<text x="181.4" y="116.2">PCIE30_TX1N</text>
<text x="181.4" y="119.8">PCIE30_RX0P</text>
<text x="22.2" y="121.5">PCIE20_TXN/SATA2_TXN/QSGMII_TXN_M1</text>
<text x="22.2" y="125.1">PCIE20_RXP/SATA2_RXP/QSGMII_RXP_M1</text>
<text x="181.4" y="121.5">PCIE30_RX0N</text>
<text x="181.4" y="125.1">PCIE30_RX1P</text>
<text x="22.2" y="126.9">PCIE20_RXN/SATA2_RXN/QSGMII_RXN_M1</text>
<text x="40" y="130.4">PCIE20_REFCLKP</text>
<text x="176" y="130.4">PCIE30_REFCLKP_IN</text>
<text x="181.4" y="126.9">PCIE30_RX1N</text>
<text x="40" y="132.2">PCIE20_REFCLKN</text>
<text x="176" y="132.2">PCIE30_REFCLKN_IN</text>
<text x="36.4" y="139.3">MULTI_PHY0_REFCLKP</text>
<text x="36.4" y="141.1">MULTI_PHY0_REFCLKN</text>
<text x="179.6" y="139.3">PCIE30_RESREF</text>
<text x="36.4" y="146.4">MULTI_PHY1_REFCLKP</text>
<text x="36.4" y="148.2">MULTI_PHY1_REFCLKN</text>
<text x="176" y="148.2">PCIE30_AVDD_0V9_1</text>
<text x="176" y="150">PCIE30_AVDD_0V9_2</text>
<text x="34.7" y="158.9">MULTI_PHY_AVDD_0V9_2</text>
<text x="34.7" y="157.1">MULTI_PHY_AVDD_0V9_1</text>
<text x="177.8" y="160.7">PCIE30_AVDD_1V8</text>
<text x="36.4" y="164.2">MULTI_PHY_AVDD_1V8</text>
</g>
<g font-size="1.6">
<text x="54.6" y="21">P27</text>
<text x="54.6" y="22.7">P28</text>
<text x="54.6" y="26.3">M24</text>
<text x="54.6" y="29.8">L23</text>
<text x="193.3" y="24.5">R2</text>
<text x="193.3" y="26.3">R1</text>
<text x="101" y="35.9" transform="rotate(-90 101 35.9)">2</text>
<text x="101" y="30.8" transform="rotate(-90 101 30.8)">1</text>
<text x="103.1" y="33.2">X5R</text>
<text x="103.1" y="35">10V</text>
<text x="193.3" y="33.4">T2</text>
<text x="193.3" y="35.2">T1</text>
<text x="54.6" y="37">P24</text>
<text x="54.6" y="38.7">P25</text>
<text x="85" y="41.8">USB3_AVDD_0V9</text>
<text x="103.1" y="36.8">C0402</text>
<text x="120.9" y="41.8">VDDA_0V9</text>
<text x="54.6" y="45.8">P22</text>
<text x="104.6" y="45.8">1</text>
<text x="113.2" y="45.8">2</text>
<text x="115.6" y="47.5">R0402</text>
<text x="120.9" y="45.7">5%</text>
<text x="193.3" y="47.6">R8</text>
<text x="216.6" y="43.6">USB2_AVDD_0V9</text>
<text x="236.1" y="47.6">1</text>
<text x="244.8" y="47.6">2</text>
<text x="252.5" y="43.6">VDDA_0V9</text>
<text x="252.5" y="47.5">5%</text>
<text x="54.6" y="53">P23</text>
<text x="76.1" y="48.9">USB3_AVDD_1V8</text>
<text x="104.6" y="53">1</text>
<text x="113.2" y="53">2</text>
<text x="120.9" y="48.9">VCCA_1V8</text>
<text x="120.9" y="52.8">5%</text>
<text x="207.7" y="52.5">USB2_AVDD_1V8</text>
<text x="247.1" y="49.2">R0402</text>
<text x="252.5" y="52.5">VCCA_1V8</text>
<text x="69.9" y="56">VCC_3V3</text>
<text x="115.6" y="54.6">R0402</text>
<text x="193.3" y="56.5">P9</text>
<text x="236.1" y="56.5">1</text>
<text x="244.8" y="56.5">2</text>
<text x="247.1" y="58.1">R0402</text>
<text x="252.5" y="56.3">5%</text>
<text x="54.6" y="60.1">M23</text>
<text x="72.5" y="62.8" transform="rotate(-90 72.5 62.8)">1</text>
<text x="81.4" y="62.8" transform="rotate(-90 81.4 62.8)">1</text>
<text x="90.3" y="62.8" transform="rotate(-90 90.3 62.8)">1</text>
<text x="193.3" y="65.4">P10</text>
<text x="201.5" y="61.4">VCC_3V3</text>
<text x="72.5" y="67.9" transform="rotate(-90 72.5 67.9)">2</text>
<text x="74.7" y="70.6">C0201</text>
<text x="74.7" y="67">X5R</text>
<text x="74.7" y="68.8">6.3V</text>
<text x="81.4" y="67.9" transform="rotate(-90 81.4 67.9)">2</text>
<text x="83.6" y="70.6">C0201</text>
<text x="83.6" y="67">X5R</text>
<text x="83.6" y="68.8">6.3V</text>
<text x="90.3" y="67.9" transform="rotate(-90 90.3 67.9)">2</text>
<text x="92.5" y="70.6">C0201</text>
<text x="92.5" y="67">X5R</text>
<text x="92.5" y="68.8">6.3V</text>
<text x="204.1" y="69.9" transform="rotate(-90 204.1 69.9)">1</text>
<text x="213" y="69.9" transform="rotate(-90 213 69.9)">1</text>
<text x="221.9" y="69.9" transform="rotate(-90 221.9 69.9)">1</text>
<text x="255.7" y="68.1" transform="rotate(-90 255.7 68.1)">1</text>
<text x="257.8" y="70.6">X5R</text>
<text x="54.6" y="77.9">T28</text>
<text x="163.6" y="72.3">BGA636_19R00X19R00X1R20</text>
<text x="204.1" y="75" transform="rotate(-90 204.1 75)">2</text>
<text x="206.2" y="75.9">C0201</text>
<text x="206.2" y="72.3">X5R</text>
<text x="206.2" y="74.1">6.3V</text>
<text x="213" y="75" transform="rotate(-90 213 75)">2</text>
<text x="215.1" y="75.9">C0201</text>
<text x="215.1" y="72.3">X5R</text>
<text x="215.1" y="74.1">6.3V</text>
<text x="221.9" y="75" transform="rotate(-90 221.9 75)">2</text>
<text x="224" y="75.9">C0201</text>
<text x="224" y="72.3">X5R</text>
<text x="224" y="74.1">6.3V</text>
<text x="255.7" y="73.2" transform="rotate(-90 255.7 73.2)">2</text>
<text x="257.8" y="74.1">C0402</text>
<text x="257.8" y="72.3">6.3V</text>
<text x="54.6" y="79.6">T27</text>
<text x="54.6" y="83.2">R28</text>
<text x="54.6" y="85">R27</text>
<text x="54.6" y="97.4">V28</text>
<text x="54.6" y="99.2">V27</text>
<text x="54.6" y="102.7">U28</text>
<text x="54.6" y="104.5">U27</text>
<text x="193.3" y="108.1">AA28</text>
<text x="193.3" y="109.9">AA27</text>
<text x="193.3" y="113.4">AB28</text>
<text x="54.6" y="118.7">W27</text>
<text x="193.3" y="115.2">AB27</text>
<text x="193.3" y="118.7">AC28</text>
<text x="54.6" y="120.5">W28</text>
<text x="54.6" y="124.1">Y27</text>
<text x="54.6" y="125.9">Y28</text>
<text x="193.3" y="120.5">AC27</text>
<text x="193.3" y="124.1">AD28</text>
<text x="193.3" y="125.9">AD27</text>
<text x="54.6" y="129.4">V24</text>
<text x="54.6" y="131.2">V25</text>
<text x="193.3" y="129.4">Y25</text>
<text x="193.3" y="131.2">AA25</text>
<text x="54.6" y="138.3">R24</text>
<text x="54.6" y="140.1">R25</text>
<text x="193.3" y="138.3">U19</text>
<text x="212.1" y="143.2">PCIE30_AVDD_0V9</text>
<text x="216.6" y="138.3">1</text>
<text x="225.3" y="138.3">2</text>
<text x="227.6" y="139.9">R0201</text>
<text x="232.9" y="138.1">1%</text>
<text x="264.9" y="143.2">VDDA_0V9</text>
<text x="54.6" y="145.4">U25</text>
<text x="54.6" y="147.2">U24</text>
<text x="193.3" y="147.2">U21</text>
<text x="193.3" y="149">U20</text>
<text x="248.6" y="147.2">1</text>
<text x="257.3" y="147.2">2</text>
<text x="259.6" y="148.8">R0402</text>
<text x="264.9" y="147">5%</text>
<text x="271.1" y="146.7">PCIE30_AVDD0V9</text>
<text x="81.4" y="152.1">USB3_AVDD_0V9</text>
<text x="194.3" y="155.6">PCIE30_AVDD_1V8</text>
<text x="248.6" y="150.8">1</text>
<text x="257.3" y="150.8">2</text>
<text x="259.6" y="152.4">R0402</text>
<text x="264.9" y="155.6">VCCA_1V8</text>
<text x="264.9" y="150.6">5%</text>
<text x="54.6" y="157.9">R21</text>
<text x="54.6" y="156.1">R20</text>
<text x="63.7" y="159.2">USB3_AVDD_1V8</text>
<text x="193.3" y="159.6">U22</text>
<text x="248.6" y="159.6">1</text>
<text x="257.3" y="159.6">2</text>
<text x="259.6" y="161.2">R0402</text>
<text x="264.9" y="159.5">5%</text>
<text x="54.6" y="163.2">R22</text>
<text x="69" y="165.9" transform="rotate(-90 69 165.9)">1</text>
<text x="77.9" y="165.9" transform="rotate(-90 77.9 165.9)">1</text>
<text x="86.7" y="165.9" transform="rotate(-90 86.7 165.9)">1</text>
<text x="99.2" y="165.9" transform="rotate(-90 99.2 165.9)">1</text>
<text x="163.6" y="166.6">BGA636_19R00X19R00X1R20</text>
<text x="200.5" y="167.7" transform="rotate(-90 200.5 167.7)">1</text>
<text x="209.4" y="167.7" transform="rotate(-90 209.4 167.7)">1</text>
<text x="218.3" y="167.7" transform="rotate(-90 218.3 167.7)">1</text>
<text x="237.9" y="167.7" transform="rotate(-90 237.9 167.7)">1</text>
<text x="8.9" y="170.1">BGA636_19R00X19R00X1R20</text>
<text x="69" y="171" transform="rotate(-90 69 171)">2</text>
<text x="71.1" y="173.7">C0201</text>
<text x="71.1" y="170.1">X5R</text>
<text x="71.1" y="171.9">6.3V</text>
<text x="77.9" y="171" transform="rotate(-90 77.9 171)">2</text>
<text x="80" y="173.7">C0201</text>
<text x="80" y="170.1">X5R</text>
<text x="80" y="171.9">6.3V</text>
<text x="86.7" y="171" transform="rotate(-90 86.7 171)">2</text>
<text x="88.9" y="173.7">C0402</text>
<text x="88.9" y="170.1">X5R</text>
<text x="88.9" y="171.9">6.3V</text>
<text x="99.2" y="171" transform="rotate(-90 99.2 171)">2</text>
<text x="101.3" y="173.7">C0402</text>
<text x="101.3" y="170.1">X5R</text>
<text x="101.3" y="171.9">6.3V</text>
<text x="200.5" y="172.8" transform="rotate(-90 200.5 172.8)">2</text>
<text x="202.7" y="173.7">C0201</text>
<text x="202.7" y="170.1">X5R</text>
<text x="202.7" y="171.9">6.3V</text>
<text x="209.4" y="172.8" transform="rotate(-90 209.4 172.8)">2</text>
<text x="211.6" y="173.7">C0201</text>
<text x="211.6" y="170.1">X5R</text>
<text x="211.6" y="171.9">6.3V</text>
<text x="218.3" y="172.8" transform="rotate(-90 218.3 172.8)">2</text>
<text x="220.5" y="173.7">C0402</text>
<text x="220.5" y="170.1">X5R</text>
<text x="220.5" y="171.9">6.3V</text>
<text x="237.9" y="172.8" transform="rotate(-90 237.9 172.8)">2</text>
<text x="240" y="173.7">C0402</text>
<text x="240" y="170.1">X5R</text>
<text x="240" y="171.9">6.3V</text>
</g>
<g font-size="1.6" fill="#f00">
<text x="74.7" y="21.5">USB3_OTG0_DP</text>
<text x="74.7" y="23.3">USB3_OTG0_DM</text>
<text x="110.2" y="26.9">USB3_OTG0_VBUSDET</text>
<text x="213.4" y="25.1">USB2_HOST2_DP</text>
<text x="213.4" y="26.9">USB2_HOST2_DM</text>
<text x="213.4" y="34">USB2_HOST3_DP</text>
<text x="213.4" y="35.8">USB2_HOST3_DM</text>
<text x="74.7" y="37.5">USB3_HOST1_DP</text>
<text x="74.7" y="39.3">USB3_HOST1_DM</text>
<text x="67.6" y="78.4">USB3_OTG0_SSTXP</text>
<text x="67.6" y="80.2">USB3_OTG0_SSTXN</text>
<text x="67.6" y="83.8">USB3_OTG0_SSRXP</text>
<text x="67.6" y="85.6">USB3_OTG0_SSRXN</text>
<text x="67.6" y="98">SATA1_TXP</text>
<text x="67.6" y="99.8">SATA1_TXN</text>
<text x="67.6" y="103.3">SATA1_RXP</text>
<text x="67.6" y="105.1">SATA1_RXN</text>
<text x="208" y="108.7">PCIE30_TX0P</text>
<text x="208" y="110.4">PCIE30_TX0N</text>
<text x="67.6" y="119.3">SATA2_TXP</text>
<text x="208" y="114">PCIE30_TX1P</text>
<text x="208" y="115.8">PCIE30_TX1N</text>
<text x="208" y="119.3">PCIE30_RX0P</text>
<text x="67.6" y="121.1">SATA2_TXN</text>
<text x="67.6" y="124.7">SATA2_RXP</text>
<text x="208" y="121.1">PCIE30_RX0N</text>
<text x="208" y="124.7">PCIE30_RX1P</text>
<text x="67.6" y="126.4">SATA2_RXN</text>
<text x="208" y="126.4">PCIE30_RX1N</text>
<text x="208" y="130">PCIE30_REFCLKP_IN</text>
<text x="208" y="131.8">PCIE30_REFCLKN_IN</text>
<text x="197.7" y="138.1">PCIE30_RESREF</text>
</g>
<text font-size="1.6" fill="#0f0" x="250.7" y="150.6">DNP</text>
<g font-size="1.3">
<text x="30.8" y="1.3">5</text>
<text x="88.8" y="1.3">4</text>
<text x="146.9" y="1.3">3</text>
<text x="205" y="1.3">2</text>
<text x="263.1" y="1.3">1</text>
<text x=".5" y="28.4">D</text>
<text x="292.6" y="28.4">D</text>
<text x=".5" y="79.5">C</text>
<text x="292.6" y="79.5">C</text>
<text x=".5" y="130.6">B</text>
<text x="292.6" y="130.6">B</text>
<text x=".5" y="181.7">A</text>
<text x="292.6" y="181.7">A</text>
<text x="30.8" y="207.4">5</text>
<text x="88.8" y="207.4">4</text>
<text x="146.9" y="207.4">3</text>
<text x="205" y="207.4">2</text>
<text x="263.1" y="207.4">1</text>
</g>
<g font-size="1.2">
<text x="241.6" y="202.6">Date:</text>
<text x="250.4" y="202.6">Sunday, December 13, 2020</text>
<text x="277.2" y="202.6">Rev:</text>
<text x="283.2" y="202.6">V1.2</text>
<text x="241.5" y="205.3">Designed by:</text>
<text x="250.4" y="205.3">Zhangdz</text>
<text x="258.4" y="205.3">Reviewed by:</text>
<text x="267" y="205.3">Default</text>
<text x="277" y="205.1">Sheet:</text>
<text x="283.8" y="205.1">11</text>
<text x="286" y="205.1">of</text>
<text x="288" y="205.1">37</text>
</g>
</svg>
